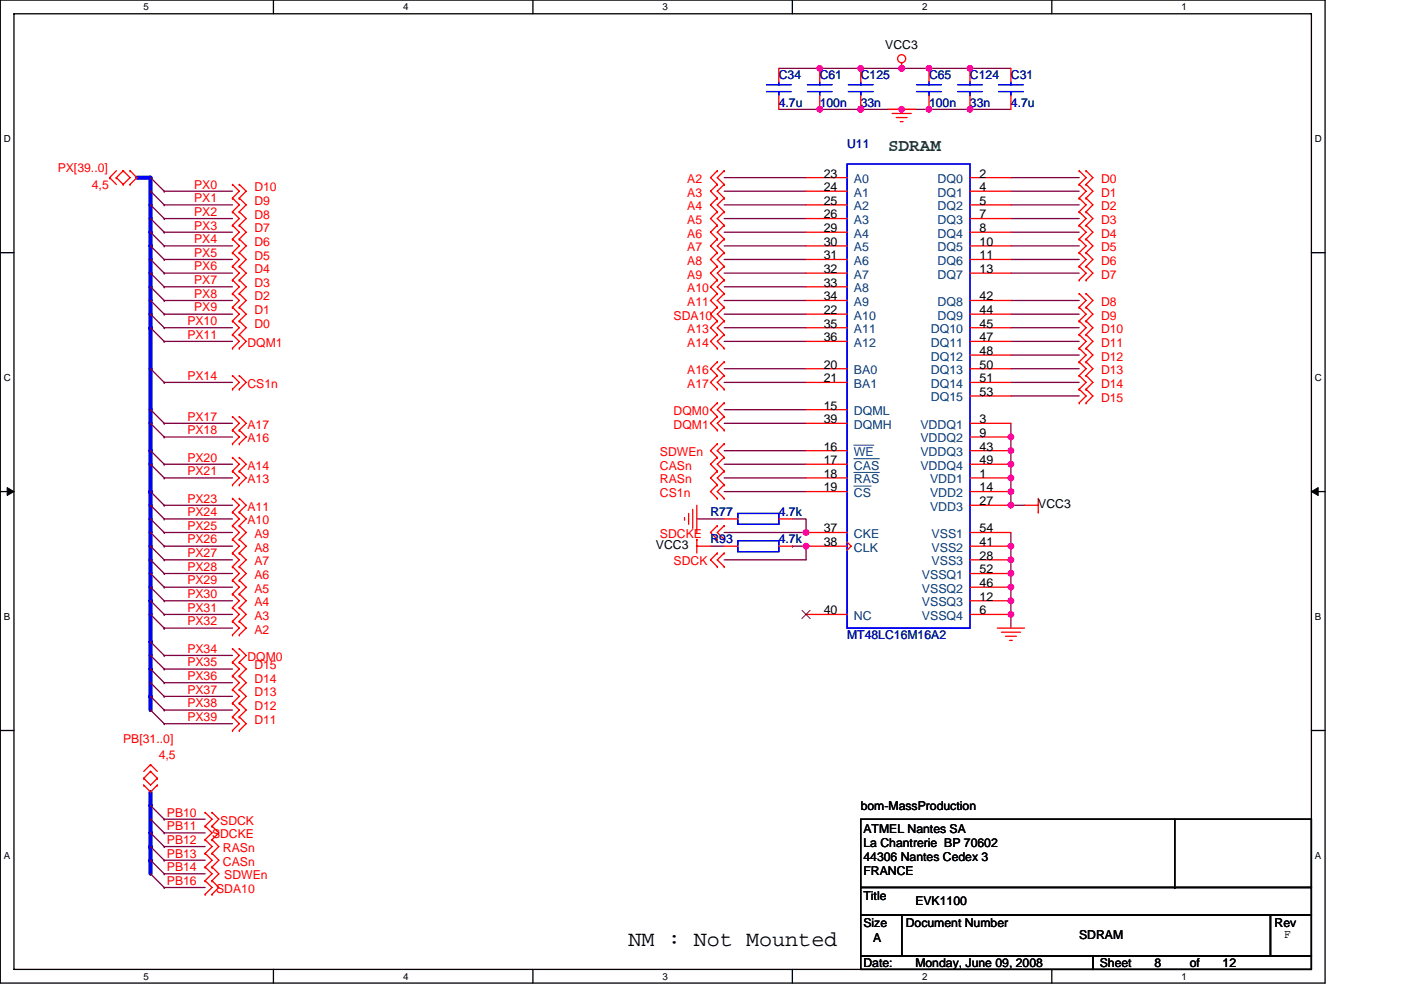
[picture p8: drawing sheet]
<svg xmlns="http://www.w3.org/2000/svg" width="297mm" height="210mm" viewBox="0 0 297 210" stroke-linecap="round" stroke-linejoin="round" font-family="sans-serif">
<path d="M.1 0h280.8v208.5h-280.8zM3 2.9h275v202.7h-275z" fill="none" stroke="#000" stroke-width=".28"/>
<g fill="#fff">
<path d="M30.5 .3h1.1v2.3h-1.1z"/>
<path d="M30.5 205.9h1.1v2.3h-1.1z"/>
</g>
<path d="M58 0v2.9M58 205.6v2.9" fill="none" stroke="#000" stroke-width=".28"/>
<g fill="#fff">
<path d="M85.5 .3h1.1v2.3h-1.1z"/>
<path d="M85.5 205.9h1.1v2.3h-1.1z"/>
</g>
<path d="M113 0v2.9M113 205.6v2.9" fill="none" stroke="#000" stroke-width=".28"/>
<g fill="#fff">
<path d="M140.5 .3h1.1v2.3h-1.1z"/>
<path d="M140.5 205.9h1.1v2.3h-1.1z"/>
</g>
<path d="M168 0v2.9M168 205.6v2.9" fill="none" stroke="#000" stroke-width=".28"/>
<g fill="#fff">
<path d="M195.5 .3h1.2v2.3h-1.2z"/>
<path d="M195.5 205.9h1.2v2.3h-1.2z"/>
</g>
<path d="M223 0v2.9M223 205.6v2.9" fill="none" stroke="#000" stroke-width=".28"/>
<g fill="#fff">
<path d="M250.5 .3h1.2v2.3h-1.2z"/>
<path d="M250.5 205.9h1.2v2.3h-1.2z"/>
<path d="M.8 28.3h1.5v2.3h-1.5z"/>
<path d="M278.8 28.3h1.5v2.3h-1.5z"/>
<path d="M.8 78.9h1.5v2.3h-1.5z"/>
<path d="M278.8 78.9h1.5v2.3h-1.5z"/>
</g>
<path d="M.1 53.6h2.9M278 53.6h2.9" fill="none" stroke="#000" stroke-width=".28"/>
<g fill="#fff">
<path d="M.8 129.6h1.4v2.3h-1.4z"/>
<path d="M278.8 129.6h1.4v2.3h-1.4z"/>
</g>
<path d="M.1 104.3h2.9M278 104.3h2.9" fill="none" stroke="#000" stroke-width=".28"/>
<path d="M1.5 103.4l1.5 .9-1.5 .8zM278 104.3l1.5-.9v1.7z" fill="#000" stroke="#000" stroke-width=".21"/>
<g fill="#fff">
<path d="M.8 180.3h1.4v2.3h-1.4z"/>
<path d="M278.8 180.3h1.4v2.3h-1.4z"/>
</g>
<path d="M.1 154.9h2.9M278 154.9h2.9M182.5 173.8h95.5v14.4h-95.5zM249.1 173.8v14.4M182.5 188.2h95.5v5.8h-95.5zM182.5 194h8.7v8.7h-8.7zM191.2 194h78.2v8.7h-78.2zM249.1 188.2h.1M269.4 194h8.6v8.7h-8.6zM182.5 202.7h49.2v2.9h-49.2zM231.7 202.7h46.3v2.9h-46.3z" fill="none" stroke="#000" stroke-width=".28"/>
<g fill="none" stroke="#800040" stroke-width=".28">
<path d="M165.1 14.5h49.2M173.8 14.5h.1M182.5 14.5h.1M191.2 14.5h.1M197 14.5h.1M205.7 14.5h.1M31.9 37.7h.1M31.9 37.7l2.9 2.9M153.5 37.7h17.4M165.1 23.2h49.2M173.8 23.2h.1M182.5 23.2h.1"/>
<path d="M191.2 23.2h.1M197 23.2h.1M205.7 23.2h.1M214.3 37.7h14.5M31.9 40.6h.1M31.9 43.5h.1M31.9 46.4h.1M31.9 49.3h.1M31.9 52.2h.1M31.9 55h.1M31.9 57.9h.1M31.9 40.6l2.9 2.9"/>
<path d="M31.9 43.5l2.9 2.9M31.9 46.4l2.9 2.9M31.9 49.3l2.9 2.9M31.9 52.2l2.9 2.8M31.9 55l2.9 2.9M31.9 57.9l2.9 2.9M34.8 40.6h.1M34.8 43.5h.1M34.8 46.4h.1M34.8 49.3h.1M34.8 52.2h.1M34.8 55h.1"/>
<path d="M34.8 57.9h.1M34.8 40.6h14.5M34.8 43.5h14.5M34.8 46.4h14.5M34.8 49.3h14.5M34.8 52.2h14.5M34.8 55h14.5M34.8 57.9h14.5M153.5 57.9h17.4M153.5 40.6h17.4M153.5 43.5h17.4M153.5 46.4h17.4"/>
<path d="M153.5 49.3h17.4M153.5 52.2h17.4M153.5 55h17.4M214.3 40.6h14.5M214.3 43.5h14.5M214.3 46.4h14.5M214.3 49.3h14.5M214.3 52.2h14.5M214.3 55h14.5M214.3 57.9h14.5M31.9 60.8h.1M31.9 63.7h.1"/>
<path d="M31.9 66.6h.1M31.9 69.5h.1M31.9 78.2h.1M31.9 60.8l2.9 2.9M31.9 63.7l2.9 2.9M31.9 66.6l2.9 2.9M31.9 69.5l2.9 2.9M31.9 78.2l2.9 2.9M34.8 60.8h.1M34.8 63.7h.1M34.8 66.6h.1M34.8 69.5h.1"/>
<path d="M34.8 72.4h.1M34.8 60.8h14.5M34.8 63.7h14.5M34.8 66.6h14.5M34.8 69.5h14.5M34.8 72.4h14.5M153.5 60.8h17.4M153.5 63.7h17.4M153.5 66.6h17.4M153.5 69.5h17.4M153.5 72.4h17.4M153.5 78.2h17.4"/>
<path d="M214.3 63.7h14.5M214.3 66.6h14.5M214.3 69.5h14.5M214.3 72.4h14.5M214.3 75.3h14.5M214.3 78.2h14.5M31.9 86.9h.1M31.9 89.8h.1M31.9 95.6h.1M31.9 98.5h.1M31.9 86.9l2.9 2.9M31.9 89.8l2.9 2.9"/>
<path d="M31.9 95.6l2.9 2.9M31.9 98.5l2.9 2.9M34.8 89.8h.1M34.8 92.7h.1M34.8 98.5h.1M34.8 81.1h.1M34.8 89.8h14.5M34.8 92.7h14.5M34.8 98.5h14.5M34.8 81.1h14.5M153.5 95.6h17.4M153.5 81.1h17.4"/>
<path d="M153.5 98.5h17.4M153.5 86.9h17.4M153.5 89.8h17.4M214.3 92.7h.1M214.3 95.6h.1M214.3 98.5h.1M214.3 89.8v2.9M214.3 84h14.5M214.3 81.1h14.5M214.3 92.7v14.5M31.9 104.3h.1M31.9 110.1h.1"/>
<path d="M31.9 112.9h.1M31.9 115.8h.1M31.9 118.7h.1M31.9 107.2h.1M31.9 104.3l2.9 2.9M31.9 110.1l2.9 2.8M31.9 112.9l2.9 2.9M31.9 115.8l2.9 2.9M31.9 118.7l2.9 2.9M31.9 107.2l2.9 2.9M34.8 101.4h.1M34.8 107.2h.1"/>
<path d="M34.8 112.9h.1M34.8 115.8h.1M34.8 118.7h.1M34.8 110.1h.1M34.8 107.2h14.5M34.8 101.4h14.5M34.8 112.9h14.5M34.8 115.8h14.5M34.8 118.7h14.5M34.8 110.1h14.5M147.7 110.1h5.8M150.6 115.8h2.9"/>
<path d="M153.5 112.9h17.4M153.5 104.3h17.4M153.5 101.4h17.4M168 115.8h2.9v2.9h-17.4M168 115.8h.1M168 110.1h2.9v2.8M170.9 112.9h.1M214.3 101.4h.1M214.3 104.3h.1M214.3 112.9v2.9M214.3 115.8h.1M214.3 118.7h.1"/>
<path d="M214.3 107.2h.1M214.3 115.8v17.4M214.3 107.2h2.9M31.9 121.6h.1M31.9 124.5h.1M31.9 127.4h.1M31.9 136.1h.1M31.9 139h.1M31.9 121.6l2.9 2.9M31.9 124.5l2.9 2.9M31.9 127.4l2.9 2.9M31.9 136.1l2.9 2.9"/>
<path d="M31.9 139l2.9 2.9M31.9 130.3l2.9 2.9M34.8 121.6h.1M34.8 124.5h.1M34.8 127.4h.1M34.8 130.3h.1M34.8 139h.1M34.8 133.2h.1M34.8 121.6h14.5M34.8 124.5h14.5M34.8 127.4h14.5M34.8 130.3h14.5"/>
<path d="M34.8 139h14.5M34.8 133.2h14.5M214.3 124.5h.1M214.3 127.4h.1M214.3 121.6h.1M214.3 130.3h.1M31.9 141.9h.1M31.9 144.8h.1M31.9 147.7h.1M31.9 150.6h.1M31.9 141.9l2.9 2.9M31.9 144.8l2.9 2.9"/>
<path d="M31.9 147.7l2.9 2.9M31.9 150.6l2.9 2.9M34.8 141.9h.1M34.8 144.8h.1M34.8 147.7h.1M34.8 150.6h.1M34.8 153.5h.1M34.8 141.9h14.5M34.8 144.8h14.5M34.8 147.7h14.5M34.8 150.6h14.5M34.8 153.5h14.5"/>
<path d="M31.9 170.9h.1M31.9 173.8h.1M31.9 176.7h.1M31.9 179.6h.1M31.9 170.9l2.9 2.9M31.9 173.8l2.9 2.9M31.9 176.7l2.9 2.9M31.9 179.6l2.9 2.9M34.8 173.8h.1M34.8 176.7h.1M34.8 179.6h.1M34.8 173.8h8.7"/>
<path d="M34.8 176.7h8.7M34.8 179.6h8.7M31.9 182.5h.1M31.9 185.3h.1M31.9 182.5l2.9 2.8M31.9 185.3l2.9 2.9M34.8 188.2h.1M34.8 182.5h.1M34.8 185.3h.1M34.8 188.2h8.7M34.8 182.5h8.7M34.8 185.3h8.7"/>
</g>
<g fill="#f0f" stroke="#f0f" stroke-width=".28">
<circle cx="214.3" cy="101.4" r=".57"/>
<circle cx="214.3" cy="92.7" r=".57"/>
<circle cx="214.3" cy="104.3" r=".57"/>
<circle cx="214.3" cy="95.6" r=".57"/>
<circle cx="214.3" cy="98.5" r=".57"/>
<circle cx="214.3" cy="115.8" r=".57"/>
<circle cx="214.3" cy="118.7" r=".57"/>
<circle cx="214.3" cy="124.5" r=".57"/>
<circle cx="214.3" cy="130.3" r=".57"/>
<circle cx="214.3" cy="127.4" r=".57"/>
<circle cx="214.3" cy="121.6" r=".57"/>
<circle cx="214.3" cy="107.1" r=".57"/>
<circle cx="205.6" cy="14.5" r=".57"/>
<circle cx="191.2" cy="14.5" r=".57"/>
<circle cx="173.8" cy="14.5" r=".57"/>
<circle cx="205.6" cy="23.2" r=".57"/>
<circle cx="173.8" cy="23.2" r=".57"/>
<circle cx="182.5" cy="23.2" r=".57"/>
<circle cx="191.2" cy="23.2" r=".57"/>
<circle cx="170.9" cy="115.8" r=".57"/>
<circle cx="170.9" cy="112.9" r=".57"/>
<circle cx="197" cy="23.2" r=".57"/>
<circle cx="197" cy="14.5" r=".57"/>
<circle cx="182.5" cy="14.5" r=".57"/>
</g>
<path d="M29 37.7h2.9v31.8M31.9 69.5v34.8M31.9 69.5h.1M31.9 104.3v43.4M31.9 104.3h.1M31.9 147.7h.1M31.9 147.7v2.9M31.9 179.6h.1M31.9 168v11.6M31.9 179.6v5.7M31.9 182.5h.1" fill="none" stroke="#00f" stroke-width=".87"/>
<g fill="none" stroke="#f00" stroke-width=".28">
<path d="M165.1 14.5v2.9M173.8 14.5v2.9M182.5 14.5v2.9M191.2 13.3v1.2M197 14.5v2.9M205.7 14.5v2.9M214.3 14.5v2.9M23.2 37.7h.1M23.2 37.7l1.5 1.4M24.7 37.7h.1M24.7 36.2l-1.5 1.5M24.7 37.7l1.4 1.4"/>
<path d="M26.1 36.2h.1M26.1 39.1h.1M26.1 36.2l1.5 1.5-1.5 1.4M26.1 36.2l-1.4 1.5M27.6 39.1h.1M27.6 36.2h.1M27.6 36.2l1.4 1.5-1.4 1.4M49.3 39.1h.1M49.3 39.1l1.4 1.5-1.4 1.4M50.7 39.1h.1M50.7 39.1l1.5 1.5-1.5 1.4M152.1 36.2h.1"/>
<path d="M152.1 39.1h.1M152.1 36.2l-1.5 1.5 1.5 1.4M152.1 39.1l-1.5 1.5 1.5 1.4M153.5 36.2h.1M153.5 39.1h.1M153.5 36.2l-1.4 1.5 1.4 1.4M153.5 39.1l-1.4 1.5 1.4 1.4M165.1 20.3v2.9M170.9 37.7h8.7M173.8 20.3v2.9M182.5 20.3v2.9M188.3 23.2h5.8"/>
<path d="M189.1 24.1h4.1M190 24.9h2.3M190.9 25.8h.6M197 20.3v2.9M205.7 37.7h8.6M205.7 20.3v2.9M214.3 20.3v2.9M228.8 36.2h.1M228.8 39.1h.1M228.8 36.2l1.5 1.5-1.5 1.4M228.8 39.1l1.5 1.5-1.5 1.4M230.3 36.2h.1"/>
<path d="M230.3 39.1h.1M230.3 36.2l1.4 1.5-1.4 1.4M230.3 39.1l1.4 1.5-1.4 1.4M49.3 53.6h.1M49.3 50.7h.1M49.3 47.8h.1M49.3 59.4h.1M49.3 56.5h.1M49.3 44.9h.1M49.3 42h.1M49.3 50.7l1.4 1.5-1.4 1.4M49.3 47.8l1.4 1.5-1.4 1.4"/>
<path d="M49.3 59.4l1.4 1.4-1.4 1.5M49.3 56.5l1.4 1.4-1.4 1.5M49.3 53.6l1.4 1.4-1.4 1.5M49.3 44.9l1.4 1.5-1.4 1.4M49.3 42l1.4 1.5-1.4 1.4M50.7 53.6h.1M50.7 50.7h.1M50.7 47.8h.1M50.7 59.4h.1M50.7 56.5h.1M50.7 44.9h.1M50.7 42h.1"/>
<path d="M50.7 50.7l1.5 1.5-1.5 1.4M50.7 47.8l1.5 1.5-1.5 1.4M50.7 59.4l1.5 1.4-1.5 1.5M50.7 56.5l1.5 1.4-1.5 1.5M50.7 53.6l1.5 1.4-1.5 1.5M50.7 44.9l1.5 1.5-1.5 1.4M50.7 42l1.5 1.5-1.5 1.4M152.1 42h.1M152.1 44.9h.1M152.1 47.8h.1M152.1 50.7h.1M152.1 53.6h.1"/>
<path d="M152.1 56.5h.1M152.1 59.4h.1M152.1 44.9l-1.5 1.5 1.5 1.4M152.1 42l-1.5 1.5 1.5 1.4M152.1 47.8l-1.5 1.5 1.5 1.4M152.1 50.7l-1.5 1.5 1.5 1.4M152.1 53.6l-1.5 1.4 1.5 1.5M152.1 56.5l-1.5 1.4 1.5 1.5M152.1 59.4l-1.5 1.4 1.5 1.5M153.5 42h.1M153.5 44.9h.1M153.5 47.8h.1"/>
<path d="M153.5 50.7h.1M153.5 53.6h.1M153.5 56.5h.1M153.5 59.4h.1M153.5 47.8l-1.4 1.5 1.4 1.4M153.5 42l-1.4 1.5 1.4 1.4M153.5 44.9l-1.4 1.5 1.4 1.4M153.5 50.7l-1.4 1.5 1.4 1.4M153.5 53.6l-1.4 1.4 1.4 1.5M153.5 56.5l-1.4 1.4 1.4 1.5M153.5 59.4l-1.4 1.4 1.4 1.5M170.9 40.6h8.7"/>
<path d="M170.9 43.5h8.7M170.9 46.4h8.7M170.9 49.3h8.7M170.9 52.2h8.7M170.9 55h8.7M170.9 57.9h8.7M205.7 40.6h8.6M205.7 43.5h8.6M205.7 46.4h8.6M205.7 49.3h8.6M205.7 52.2h8.6M205.7 55h8.6"/>
<path d="M205.7 57.9h8.6M228.8 53.6h.1M228.8 56.5h.1M228.8 59.4h.1M228.8 42h.1M228.8 44.9h.1M228.8 47.8h.1M228.8 50.7h.1M228.8 53.6l1.5 1.4-1.5 1.5M228.8 56.5l1.5 1.4-1.5 1.5M228.8 42l1.5 1.5-1.5 1.4M228.8 44.9l1.5 1.5-1.5 1.4"/>
<path d="M228.8 47.8l1.5 1.5-1.5 1.4M228.8 50.7l1.5 1.5-1.5 1.4M230.3 53.6h.1M230.3 56.5h.1M230.3 59.4h.1M230.3 42h.1M230.3 44.9h.1M230.3 47.8h.1M230.3 50.7h.1M230.3 53.6l1.4 1.4-1.4 1.5M230.3 56.5l1.4 1.4-1.4 1.5M230.3 42l1.4 1.5-1.4 1.4"/>
<path d="M230.3 44.9l1.4 1.5-1.4 1.4M230.3 47.8l1.4 1.5-1.4 1.4M230.3 50.7l1.4 1.5-1.4 1.4M49.3 71h.1M49.3 68.1h.1M49.3 65.2h.1M49.3 62.3h.1M49.3 73.9h.1M49.3 79.7h.1M49.3 68.1l1.4 1.4-1.4 1.5M49.3 65.2l1.4 1.4-1.4 1.5M49.3 62.3l1.4 1.4-1.4 1.5"/>
<path d="M49.3 71l1.4 1.4-1.4 1.5M49.3 79.7l1.4 1.4-1.4 1.4M50.7 71h.1M50.7 68.1h.1M50.7 65.2h.1M50.7 62.3h.1M50.7 73.9h.1M50.7 79.7h.1M50.7 68.1l1.5 1.4-1.5 1.5M50.7 65.2l1.5 1.4-1.5 1.5M50.7 62.3l1.5 1.4-1.5 1.5M50.7 71l1.5 1.4-1.5 1.5"/>
<path d="M50.7 79.7l1.5 1.4-1.5 1.4M152.1 65.2h.1M152.1 68.1h.1M152.1 71h.1M152.1 73.9h.1M152.1 62.3h.1M152.1 76.8h.1M152.1 79.7h.1M152.1 65.2l-1.5 1.4 1.5 1.5M152.1 68.1l-1.5 1.4 1.5 1.5M152.1 71l-1.5 1.4 1.5 1.5M152.1 62.3l-1.5 1.4 1.5 1.5"/>
<path d="M152.1 76.8l-1.5 1.4 1.5 1.5M152.1 79.7l-1.5 1.4 1.5 1.4M153.5 65.2h.1M153.5 68.1h.1M153.5 71h.1M153.5 73.9h.1M153.5 62.3h.1M153.5 76.8h.1M153.5 79.7h.1M153.5 65.2l-1.4 1.4 1.4 1.5M153.5 68.1l-1.4 1.4 1.4 1.5M153.5 71l-1.4 1.4 1.4 1.5"/>
<path d="M153.5 76.8l-1.4 1.4 1.4 1.5M153.5 62.3l-1.4 1.4 1.4 1.5M153.5 79.7l-1.4 1.4 1.4 1.4M170.9 78.2h8.7M170.9 66.6h8.7M170.9 60.8h8.7M170.9 63.7h8.7M170.9 69.5h8.7M170.9 72.4h8.7M205.7 78.2h8.6M205.7 66.6h8.6M205.7 63.7h8.6"/>
<path d="M205.7 69.5h8.6M205.7 72.4h8.6M205.7 75.3h8.6M228.8 79.7h.1M228.8 62.3h.1M228.8 65.2h.1M228.8 68.1h.1M228.8 71h.1M228.8 73.9h.1M228.8 76.8h.1M228.8 79.7l1.5 1.4-1.5 1.4M228.8 62.3l1.5 1.4-1.5 1.5"/>
<path d="M228.8 65.2l1.5 1.4-1.5 1.5M228.8 68.1l1.5 1.4-1.5 1.5M228.8 71l1.5 1.4-1.5 1.5M228.8 73.9l1.5 1.4-1.5 1.5M228.8 76.8l1.5 1.4-1.5 1.5M230.3 79.7h.1M230.3 62.3h.1M230.3 65.2h.1M230.3 68.1h.1M230.3 71h.1M230.3 73.9h.1M230.3 76.8h.1"/>
<path d="M230.3 79.7l1.4 1.4-1.4 1.4M230.3 62.3l1.4 1.4-1.4 1.5M230.3 65.2l1.4 1.4-1.4 1.5M230.3 68.1l1.4 1.4-1.4 1.5M230.3 71l1.4 1.4-1.4 1.5M230.3 73.9l1.4 1.4-1.4 1.5M230.3 76.8l1.4 1.4-1.4 1.5M49.3 99.9h.1M49.3 97h.1M49.3 91.2h.1M49.3 94.1h.1M49.3 88.3h.1"/>
<path d="M49.3 82.5h.1M49.3 99.9l1.4 1.5-1.4 1.4M49.3 97l1.4 1.5-1.4 1.4M49.3 91.2l1.4 1.5-1.4 1.4M49.3 88.3l1.4 1.5-1.4 1.4M50.7 99.9h.1M50.7 97h.1M50.7 91.2h.1M50.7 94.1h.1M50.7 88.3h.1M50.7 82.5h.1M50.7 99.9l1.5 1.5-1.5 1.4"/>
<path d="M50.7 97l1.5 1.5-1.5 1.4M50.7 91.2l1.5 1.5-1.5 1.4M50.7 88.3l1.5 1.5-1.5 1.4M152.1 94.1h.1M152.1 97h.1M152.1 82.5h.1M152.1 99.9h.1M152.1 85.4h.1M152.1 88.3h.1M152.1 91.2h.1M152.1 94.1l-1.5 1.5 1.5 1.4M152.1 99.9l-1.5 1.5 1.5 1.4"/>
<path d="M152.1 97l-1.5 1.5 1.5 1.4M152.1 85.4l-1.5 1.5 1.5 1.4M152.1 88.3l-1.5 1.5 1.5 1.4M153.5 94.1h.1M153.5 97h.1M153.5 82.5h.1M153.5 99.9h.1M153.5 85.4h.1M153.5 88.3h.1M153.5 91.2h.1M153.5 94.1l-1.4 1.5 1.4 1.4M153.5 99.9l-1.4 1.5 1.4 1.4"/>
<path d="M153.5 97l-1.4 1.5 1.4 1.4M153.5 85.4l-1.4 1.5 1.4 1.4M153.5 88.3l-1.4 1.5 1.4 1.4M170.9 89.8h8.7M170.9 86.9h8.7M170.9 95.6h8.7M170.9 98.5h8.7M170.9 81.1h8.7M205.7 89.8h8.6M205.7 92.7h8.6M205.7 95.6h8.6M205.7 98.5h8.6"/>
<path d="M205.7 81.1h8.6M205.7 84h8.6M228.8 82.5h.1M228.8 85.4h.1M228.8 82.5l1.5 1.5-1.5 1.4M230.3 82.5h.1M230.3 85.4h.1M230.3 82.5l1.4 1.5-1.4 1.4M49.3 114.4h.1M49.3 117.3h.1M49.3 111.5h.1M49.3 105.7h.1"/>
<path d="M49.3 108.6h.1M49.3 102.8h.1M49.3 114.4l1.4 1.4-1.4 1.5M49.3 111.5l1.4 1.4-1.4 1.5M49.3 105.7l1.4 1.5-1.4 1.4M49.3 117.3l1.4 1.4-1.4 1.5M49.3 108.6l1.4 1.5-1.4 1.4M50.7 114.4h.1M50.7 117.3h.1M50.7 111.5h.1M50.7 105.7h.1M50.7 108.6h.1"/>
<path d="M50.7 102.8h.1M50.7 114.4l1.5 1.4-1.5 1.5M50.7 111.5l1.5 1.4-1.5 1.5M50.7 105.7l1.5 1.5-1.5 1.4M50.7 117.3l1.5 1.4-1.5 1.5M50.7 108.6l1.5 1.5-1.5 1.4M145.1 109.8v.5M146 108.9v2.3M146.9 108v4.1M147.7 107.2v5.7M147.7 115.8h2.9M147.7 114.4h.1"/>
<path d="M147.7 114.4v2.9M152.1 111.5h.1M152.1 114.4h.1M152.1 117.3h.1M152.1 102.8h.1M152.1 105.7h.1M152.1 111.5l-1.5 1.4 1.5 1.5M152.1 117.3l-1.5 1.4 1.5 1.5M152.1 102.8l-1.5 1.5 1.5 1.4M153.5 111.5h.1M153.5 114.4h.1M153.5 117.3h.1"/>
<path d="M153.5 102.8h.1M153.5 105.7h.1M153.5 111.5l-1.4 1.4 1.4 1.5M153.5 117.3l-1.4 1.4 1.4 1.5M153.5 102.8l-1.4 1.5 1.4 1.4M153.5 115.8h2.9M153.5 110.1h2.9M165.1 115.8h2.9M165.1 110.1h2.9M170.9 101.4h8.7M170.9 104.3h8.7M170.9 112.9h8.7"/>
<path d="M170.9 115.8h8.7M179.6 115l.9 .8-.9 .9M205.7 101.4h8.6M205.7 104.3h8.6M205.7 107.2h8.6M205.7 118.7h8.6M205.7 112.9h8.6M205.7 115.8h8.6M217.2 107.2h2.9M220.1 108.6h.1M220.1 105.7v2.9M49.3 131.8h.1"/>
<path d="M49.3 134.7h.1M49.3 128.9h.1M49.3 126h.1M49.3 123.1h.1M49.3 120.2h.1M49.3 137.6h.1M49.3 131.8l1.4 1.4-1.4 1.5M49.3 128.9l1.4 1.4-1.4 1.5M49.3 126l1.4 1.4-1.4 1.5M49.3 123.1l1.4 1.4-1.4 1.5M49.3 120.2l1.4 1.4-1.4 1.5M49.3 137.6l1.4 1.4-1.4 1.5"/>
<path d="M50.7 131.8h.1M50.7 134.7h.1M50.7 128.9h.1M50.7 126h.1M50.7 123.1h.1M50.7 120.2h.1M50.7 137.6h.1M50.7 131.8l1.5 1.4-1.5 1.5M50.7 128.9l1.5 1.4-1.5 1.5M50.7 126l1.5 1.4-1.5 1.5M50.7 123.1l1.5 1.4-1.5 1.5M50.7 120.2l1.5 1.4-1.5 1.5"/>
<path d="M50.7 137.6l1.5 1.4-1.5 1.5M152.1 120.2h.1M153.5 120.2h.1M170.9 130.3h8.7M205.7 130.3h8.6M205.7 127.4h8.6M205.7 124.5h8.6M205.7 121.6h8.6M211.5 133.2h5.7M212.3 134.1h4.1M213.2 135h2.3M214.1 135.8h.5"/>
<path d="M49.3 146.3h.1M49.3 143.4h.1M49.3 140.5h.1M49.3 154.9h.1M49.3 152h.1M49.3 149.1h.1M49.3 143.4l1.4 1.4-1.4 1.5M49.3 140.5l1.4 1.4-1.4 1.5M49.3 152l1.4 1.5-1.4 1.4M49.3 149.1l1.4 1.5-1.4 1.4M49.3 146.3l1.4 1.4-1.4 1.4M50.7 146.3h.1"/>
<path d="M50.7 143.4h.1M50.7 140.5h.1M50.7 154.9h.1M50.7 152h.1M50.7 149.1h.1M50.7 143.4l1.5 1.4-1.5 1.5M50.7 140.5l1.5 1.4-1.5 1.5M50.7 152l1.5 1.5-1.5 1.4M50.7 149.1l1.5 1.5-1.5 1.4M50.7 146.3l1.5 1.4-1.5 1.4M30.5 166.5h.1M30.5 165.1h.1"/>
<path d="M30.5 165.1l1.4 1.4 1.5-1.4M30.5 166.5l1.4 1.5 1.5-1.5M31.9 162.2h.1M31.9 163.6h.1M31.9 162.2l-1.4 1.4M31.9 162.2l1.5 1.4M31.9 163.6l1.5 1.5M31.9 163.6l-1.4 1.5M33.4 166.5h.1M33.4 165.1h.1M43.5 175.2h.1M43.5 178.1h.1"/>
<path d="M43.5 172.3h.1M43.5 175.2l1.5 1.5-1.5 1.4M43.5 172.3l1.5 1.5-1.5 1.4M43.5 178.1l1.5 1.5-1.5 1.4M45 175.2h.1M45 178.1h.1M45 172.3h.1M45 175.2l1.4 1.5-1.4 1.4M45 172.3l1.4 1.5-1.4 1.4M45 178.1l1.4 1.5-1.4 1.4M43.5 186.8h.1M43.5 189.7h.1"/>
<path d="M43.5 181h.1M43.5 183.9h.1M43.5 186.8l1.5 1.4-1.5 1.5M43.5 181l1.5 1.5-1.5 1.4M43.5 183.9l1.5 1.4-1.5 1.5M45 186.8h.1M45 189.7h.1M45 181h.1M45 183.9h.1M45 186.8l1.4 1.4-1.4 1.5M45 181l1.4 1.5-1.4 1.4M45 183.9l1.4 1.4-1.4 1.5"/>
<circle cx="191.2" cy="12.5" r=".86"/>
</g>
<g fill="none" stroke="#00f" stroke-width=".28">
<path d="M162.5 19.4h5.2M162.5 18h5.2M165.1 17.4v.6M165.1 19.4h.1M165.1 19.4v.9M171.2 19.4h5.2M171.2 18h5.2M173.8 17.4v.6M173.8 19.4h.1M173.8 19.4v.9M179.9 19.4h5.2M179.9 18h5.2"/>
<path d="M182.5 17.4v.6M182.5 19.4h.1M182.5 19.4v.9M194.3 19.4h5.3M194.3 18h5.3M197 17.4v.6M197 19.4h.1M197 19.4v.9M203 19.4h5.3M203 18h5.3M205.7 17.4v.6M205.7 19.4h.1"/>
<path d="M205.7 19.4v.9M211.7 19.4h5.3M211.7 18h5.3M214.3 17.4v.6M214.3 19.4h.1M214.3 19.4v.9M179.6 34.8h26.1v98.4h-26.1zM156.4 114.7h8.7v2.3h-8.7zM156.4 108.9h8.7v2.3h-8.7z"/>
</g>
<path d="M181 94.4h4.3M181 97.3h5.5M181 100.2h5.5M181 103.1h3.7" fill="none" stroke="#004080" stroke-width=".21"/>
<path d="M170 129.5l1.8 1.7M171.8 129.5l-1.8 1.7" fill="none" stroke="#804000" stroke-width=".21"/>
<text font-size="4.6" x="133.3" y="200.6">NM : Not Mounted</text>
<text font-size="3.7" fill="#008000" x="188.3" y="32.1">SDRAM</text>
<g font-size="2.6">
<text x="187.7" y="10.5">VCC3</text>
<text x="174.6" y="37.7">23</text>
<text x="174.6" y="40.5">24</text>
<text x="207.7" y="37.7">2</text>
<text x="207.7" y="40.5">4</text>
<text x="174.6" y="43.4">25</text>
<text x="174.6" y="46.3">26</text>
<text x="207.7" y="43.4">5</text>
<text x="207.7" y="46.3">7</text>
<text x="174.6" y="49.2">29</text>
<text x="174.6" y="52.1">30</text>
<text x="207.7" y="49.2">8</text>
<text x="207.7" y="52.1">10</text>
<text x="174.6" y="55">31</text>
<text x="174.6" y="57.9">32</text>
<text x="207.7" y="55">11</text>
<text x="207.7" y="57.9">13</text>
<text x="174.6" y="60.8">33</text>
<text x="174.6" y="63.7">34</text>
<text x="207.7" y="63.7">42</text>
<text x="174.6" y="66.6">22</text>
<text x="174.6" y="69.5">35</text>
<text x="207.7" y="66.6">44</text>
<text x="207.7" y="69.5">45</text>
<text x="174.6" y="72.4">36</text>
<text x="207.7" y="72.4">47</text>
<text x="207.7" y="75.3">48</text>
<text x="174.6" y="78.2">20</text>
<text x="174.6" y="81.1">21</text>
<text x="207.7" y="78.2">50</text>
<text x="207.7" y="81.1">51</text>
<text x="207.7" y="84">53</text>
<text x="174.6" y="86.9">15</text>
<text x="174.6" y="89.8">39</text>
<text x="207.7" y="89.8">3</text>
<text x="174.6" y="95.6">16</text>
<text x="207.7" y="92.7">9</text>
<text x="207.7" y="95.6">43</text>
<text x="174.6" y="98.4">17</text>
<text x="174.6" y="101.3">18</text>
<text x="207.7" y="101.3">1</text>
<text x="207.7" y="98.4">49</text>
<text x="174.6" y="104.2">19</text>
<text x="207.7" y="104.2">14</text>
<text x="207.7" y="107.1">27</text>
<text x="220.1" y="107.8">VCC3</text>
<text x="174.6" y="112.9">37</text>
<text x="207.7" y="112.9">54</text>
<text x="139.1" y="116.4">VCC3</text>
<text x="174.6" y="115.8">38</text>
<text x="207.7" y="118.7">28</text>
<text x="207.7" y="115.8">41</text>
<text x="207.7" y="124.5">46</text>
<text x="207.7" y="121.6">52</text>
<text x="174.6" y="130.3">40</text>
<text x="207.7" y="130.3">6</text>
<text x="207.7" y="127.4">12</text>
<text x="182.5" y="171.7">bom-MassProduction</text>
<text x="183.1" y="176.7">ATMEL Nantes SA</text>
<text x="183.1" y="179.7">La Chantrerie BP 70602</text>
<text x="183.1" y="182.6">44306 Nantes Cedex 3</text>
<text x="183.1" y="185.6">FRANCE</text>
<text x="183.1" y="190.9">Title</text>
<text x="183.1" y="196.6">Size</text>
<text x="192" y="196.6">Document Number</text>
<text x="194.1" y="192">EVK1100</text>
<text x="270.2" y="196.6">Rev</text>
<text x="185.1" y="199.8">A</text>
<text x="228.8" y="199.3">SDRAM</text>
<text x="272.2" y="199">F</text>
<text x="183.1" y="205">Date:</text>
<text x="194.1" y="205">Monday, June 09, 2008</text>
<text x="233.2" y="205">Sheet</text>
<text x="244.7" y="205">8</text>
<text x="252.3" y="205">of</text>
<text x="259.2" y="205">12</text>
</g>
<g font-size="2.6" fill="#000080">
<text x="165.1" y="16.8">C34</text>
<text x="173.8" y="16.8">C61</text>
<text x="182.5" y="16.8">C125</text>
<text x="197" y="16.8">C65</text>
<text x="205.7" y="16.8">C124</text>
<text x="214.3" y="16.8">C31</text>
<text x="165.1" y="22.6">4.7u</text>
<text x="173.8" y="22.6">100n</text>
<text x="182.5" y="22.6">33n</text>
<text x="197" y="22.6">100n</text>
<text x="205.7" y="22.6">33n</text>
<text x="214.3" y="22.6">4.7u</text>
<text x="179.6" y="31.3">U11</text>
<text x="150.6" y="109.5">R77</text>
<text x="165.1" y="109.5">4.7k</text>
<text x="150.6" y="115.3">R93</text>
<text x="165.1" y="115.3">4.7k</text>
<text x="179.6" y="135.6">MT48LC16M16A2</text>
</g>
<g font-size="2.6" fill="#f00">
<text x="12.2" y="36.5">PX[39..0]</text>
<text x="19.5" y="40">4,5</text>
<text x="41.2" y="40">PX0</text>
<text x="53.9" y="40.6">D10</text>
<text x="145.7" y="38.8">A2</text>
<text x="145.7" y="41.7">A3</text>
<text x="233.4" y="38.8">D0</text>
<text x="233.4" y="41.7">D1</text>
<text x="41.2" y="42.9">PX1</text>
<text x="41.2" y="45.8">PX2</text>
<text x="53.9" y="46.4">D8</text>
<text x="53.9" y="43.5">D9</text>
<text x="145.7" y="44.6">A4</text>
<text x="145.7" y="47.5">A5</text>
<text x="233.4" y="44.6">D2</text>
<text x="233.4" y="47.5">D3</text>
<text x="41.2" y="48.7">PX3</text>
<text x="41.2" y="51.6">PX4</text>
<text x="53.9" y="52.2">D6</text>
<text x="53.9" y="49.3">D7</text>
<text x="145.7" y="50.4">A6</text>
<text x="145.7" y="53.3">A7</text>
<text x="233.4" y="50.4">D4</text>
<text x="233.4" y="53.3">D5</text>
<text x="41.2" y="54.5">PX5</text>
<text x="41.2" y="57.4">PX6</text>
<text x="53.9" y="58">D4</text>
<text x="53.9" y="55.1">D5</text>
<text x="145.7" y="56.2">A8</text>
<text x="145.7" y="59.1">A9</text>
<text x="233.4" y="56.2">D6</text>
<text x="233.4" y="59.1">D7</text>
<text x="41.2" y="60.3">PX7</text>
<text x="41.2" y="63.2">PX8</text>
<text x="53.9" y="63.7">D2</text>
<text x="53.9" y="60.9">D3</text>
<text x="145.7" y="64.9">A11</text>
<text x="145.7" y="62">A10</text>
<text x="233.4" y="64.9">D8</text>
<text x="39.7" y="68.9">PX10</text>
<text x="39.7" y="71.8">PX11</text>
<text x="41.2" y="66.1">PX9</text>
<text x="53.9" y="69.5">D0</text>
<text x="53.9" y="66.6">D1</text>
<text x="142.8" y="67.8">SDA10</text>
<text x="145.7" y="70.7">A13</text>
<text x="233.4" y="67.8">D9</text>
<text x="233.4" y="70.7">D10</text>
<text x="52.5" y="73.6">DQM1</text>
<text x="145.7" y="73.6">A14</text>
<text x="233.4" y="73.6">D11</text>
<text x="233.4" y="76.5">D12</text>
<text x="39.7" y="80.5">PX14</text>
<text x="52.5" y="82.3">CS1n</text>
<text x="145.7" y="79.4">A16</text>
<text x="145.7" y="82.3">A17</text>
<text x="233.4" y="82.3">D14</text>
<text x="233.4" y="79.4">D13</text>
<text x="39.7" y="89.2">PX17</text>
<text x="142.8" y="88.1">DQM0</text>
<text x="233.4" y="85.2">D15</text>
<text x="39.7" y="92.1">PX18</text>
<text x="52.5" y="93.9">A16</text>
<text x="52.5" y="91">A17</text>
<text x="142.8" y="91">DQM1</text>
<text x="39.7" y="97.9">PX20</text>
<text x="39.7" y="100.8">PX21</text>
<text x="52.5" y="99.7">A14</text>
<text x="139.9" y="96.8">SDWEn</text>
<text x="139.9" y="99.7">CASn</text>
<text x="39.7" y="106.6">PX23</text>
<text x="52.5" y="102.5">A13</text>
<text x="139.9" y="105.4">CS1n</text>
<text x="139.9" y="102.5">RASn</text>
<text x="39.7" y="112.4">PX25</text>
<text x="39.7" y="109.5">PX24</text>
<text x="52.5" y="108.3">A11</text>
<text x="52.5" y="111.2">A10</text>
<text x="39.7" y="115.3">PX26</text>
<text x="39.7" y="118.2">PX27</text>
<text x="53.9" y="117">A8</text>
<text x="53.9" y="114.1">A9</text>
<text x="53.9" y="119.9">A7</text>
<text x="139.9" y="114.1">SDCKE</text>
<text x="142.8" y="119.9">SDCK</text>
<text x="39.7" y="121.1">PX28</text>
<text x="39.7" y="124">PX29</text>
<text x="53.9" y="125.7">A5</text>
<text x="53.9" y="122.8">A6</text>
<text x="39.7" y="126.9">PX30</text>
<text x="39.7" y="129.8">PX31</text>
<text x="53.9" y="131.5">A3</text>
<text x="53.9" y="128.6">A4</text>
<text x="39.7" y="132.7">PX32</text>
<text x="53.9" y="134.4">A2</text>
<text x="39.7" y="138.5">PX34</text>
<text x="39.7" y="141.3">PX35</text>
<text x="52.5" y="140.2">DQM0</text>
<text x="53.9" y="141.9">D15</text>
<text x="39.7" y="144.2">PX36</text>
<text x="39.7" y="147.1">PX37</text>
<text x="53.9" y="144.8">D14</text>
<text x="53.9" y="147.7">D13</text>
<text x="39.7" y="150">PX38</text>
<text x="39.7" y="152.9">PX39</text>
<text x="53.9" y="153.5">D11</text>
<text x="53.9" y="150.6">D12</text>
<text x="26.1" y="157.6">PB[31..0]</text>
<text x="33.7" y="161">4,5</text>
<text x="35.4" y="173.2">PB10</text>
<text x="35.4" y="176.1">PB11</text>
<text x="35.4" y="179">PB12</text>
<text x="45" y="177.8">SDCKE</text>
<text x="46.7" y="174.9">SDCK</text>
<text x="35.4" y="181.9">PB13</text>
<text x="35.4" y="184.8">PB14</text>
<text x="47.3" y="180.7">RASn</text>
<text x="47.3" y="183.6">CASn</text>
<text x="35.4" y="187.7">PB16</text>
<text x="45.8" y="189.4">SDA10</text>
<text x="47.6" y="186.5">SDWEn</text>
</g>
<g font-size="2.6" fill="#004080">
<text x="181" y="38.8">A0</text>
<text x="181" y="41.7">A1</text>
<text x="198.8" y="38.8">DQ0</text>
<text x="198.8" y="41.7">DQ1</text>
<text x="181" y="44.6">A2</text>
<text x="181" y="47.5">A3</text>
<text x="198.8" y="44.6">DQ2</text>
<text x="198.8" y="47.5">DQ3</text>
<text x="181" y="50.4">A4</text>
<text x="181" y="53.3">A5</text>
<text x="198.8" y="50.4">DQ4</text>
<text x="198.8" y="53.3">DQ5</text>
<text x="181" y="56.2">A6</text>
<text x="181" y="59.1">A7</text>
<text x="198.8" y="56.2">DQ6</text>
<text x="198.8" y="59.1">DQ7</text>
<text x="181" y="62">A8</text>
<text x="181" y="64.9">A9</text>
<text x="198.8" y="64.9">DQ8</text>
<text x="181" y="67.8">A10</text>
<text x="181" y="70.7">A11</text>
<text x="197.3" y="70.7">DQ10</text>
<text x="198.8" y="67.8">DQ9</text>
<text x="181" y="73.6">A12</text>
<text x="197.3" y="73.6">DQ11</text>
<text x="197.3" y="76.5">DQ12</text>
<text x="181" y="79.4">BA0</text>
<text x="181" y="82.3">BA1</text>
<text x="197.3" y="79.4">DQ13</text>
<text x="197.3" y="82.3">DQ14</text>
<text x="181" y="88.1">DQML</text>
<text x="197.3" y="85.2">DQ15</text>
<text x="181" y="91">DQMH</text>
<text x="195.1" y="91">VDDQ1</text>
<text x="195.1" y="93.9">VDDQ2</text>
<text x="181" y="96.8">WE</text>
<text x="181" y="99.6">CAS</text>
<text x="195.1" y="96.8">VDDQ3</text>
<text x="195.1" y="99.6">VDDQ4</text>
<text x="181" y="102.5">RAS</text>
<text x="181" y="105.4">CS</text>
<text x="197.2" y="102.5">VDD1</text>
<text x="197.2" y="105.4">VDD2</text>
<text x="197.2" y="108.3">VDD3</text>
<text x="181" y="114.1">CKE</text>
<text x="181" y="117">CLK</text>
<text x="197.5" y="119.9">VSS3</text>
<text x="197.5" y="117">VSS2</text>
<text x="197.5" y="114.1">VSS1</text>
<text x="195.4" y="125.7">VSSQ2</text>
<text x="195.4" y="122.8">VSSQ1</text>
<text x="181" y="131.5">NC</text>
<text x="195.4" y="131.5">VSSQ4</text>
<text x="195.4" y="128.6">VSSQ3</text>
</g>
<g font-size="2.1">
<text x="30.5" y="2.2">5</text>
<text x="85.5" y="2.2">4</text>
<text x="140.5" y="2.2">3</text>
<text x="195.5" y="2.2">2</text>
<text x="250.5" y="2.2">1</text>
<text x=".8" y="30.1">D</text>
<text x="278.8" y="30.1">D</text>
<text x=".8" y="80.8">C</text>
<text x="278.8" y="80.8">C</text>
<text x=".8" y="131.4">B</text>
<text x="278.8" y="131.4">B</text>
<text x=".8" y="182.1">A</text>
<text x="278.8" y="182.1">A</text>
<text x="30.5" y="207.8">5</text>
<text x="85.5" y="207.8">4</text>
<text x="140.5" y="207.8">3</text>
<text x="195.5" y="207.8">2</text>
<text x="250.5" y="207.8">1</text>
</g>
</svg>
